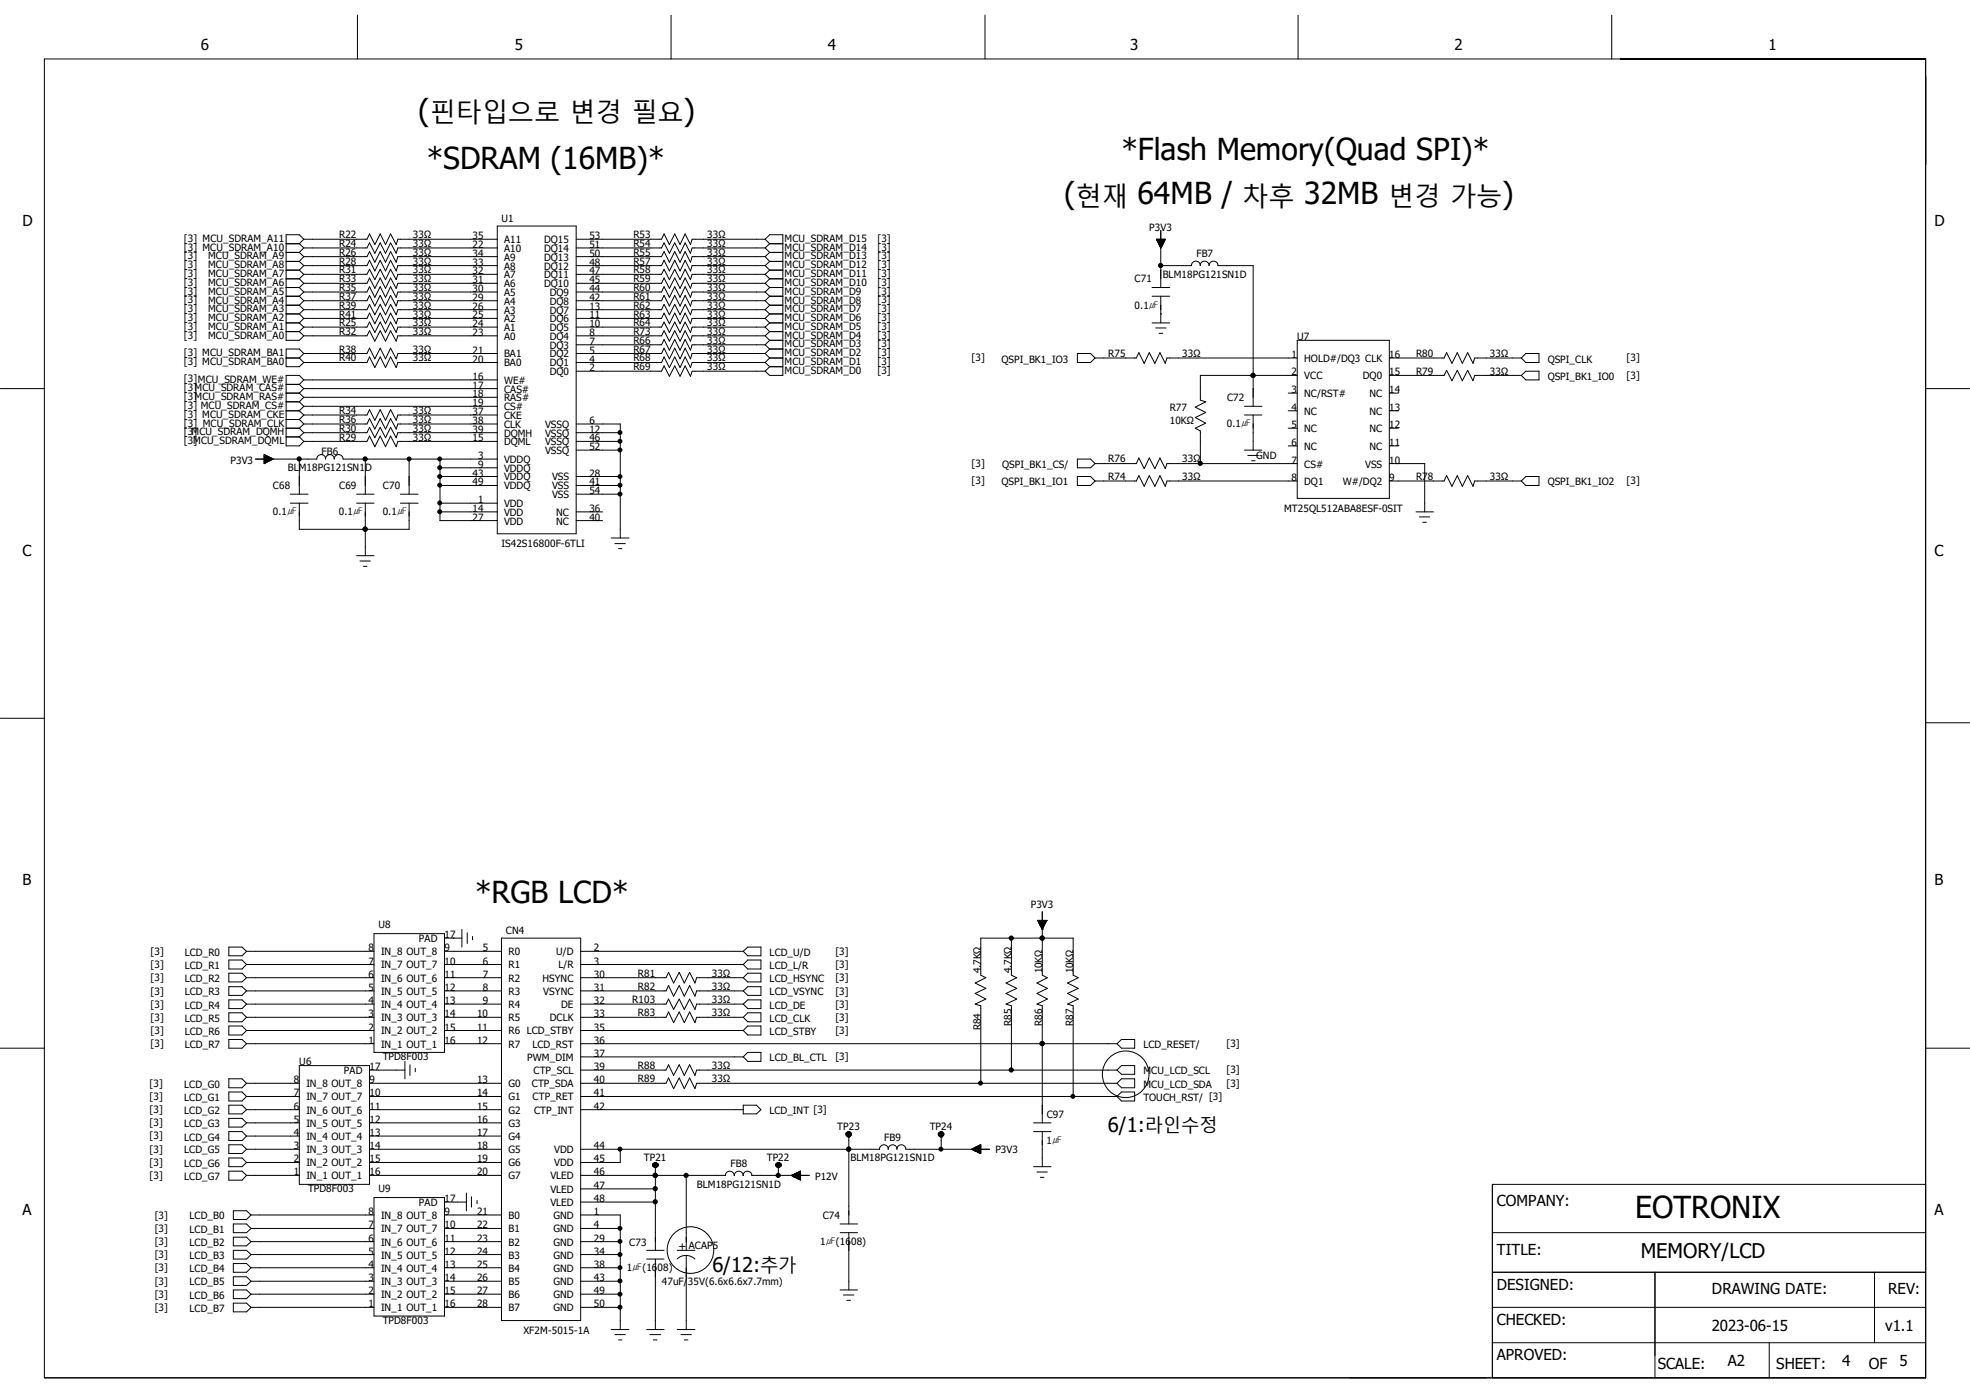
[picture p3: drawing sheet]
<svg xmlns="http://www.w3.org/2000/svg" width="297mm" height="210mm" viewBox="0 0 297 210" stroke-linecap="round" stroke-linejoin="round" font-family="sans-serif">
<g fill="none" stroke="#000" stroke-width=".15">
<path d="M6.7 8.9h283.6v198.8h-283.6zM53.9 2.3v6.6M101.2 2.3v6.6M148.5 2.3v6.6M195.7 2.3v6.6M243 2.3v6.6M43.1 36.7h2M43.1 39.4h2M43.1 38.1h2M45.1 39.4l.7 .6M45.1 38.1l.7 .6M45.1 36.7l.7 .7"/>
<path d="M45.8 36.1l-.7-.7h-2v15.9h2l.7-.7M45.8 36.1h9.5l.4-.8 .8 1.6 .8-1.6 .8 1.6 .8-1.6 .8 1.6 .3-.8h15M45.8 37.4h9.5l.4-.8 .8 1.6 .8-1.6 .8 1.6 .8-1.6 .8 1.6 .3-.8h15M45.8 38.7h9.5l.4-.8 .8 1.6 .8-1.6 .8 1.6 .8-1.6 .8 1.6 .3-.8h15M45.8 38.7l-.7 .7M45.8 37.4l-.7 .7M45.8 36.1l-.7 .6M75 34.1h11.9v46.4h-11.9zM86.9 36.1h12.8l.4-.8 .8 1.6 .8-1.6 .8 1.6 .8-1.6 .8 1.6 .3-.8h11M86.9 37.4h12.8l.4-.8 .8 1.6 .8-1.6 .8 1.6 .8-1.6 .8 1.6 .3-.8h11M86.9 38.7h12.8l.4-.8 .8 1.6 .8-1.6 .8 1.6 .8-1.6 .8 1.6 .3-.8h11M115.4 36.1l.6-.7h2v21.2h-2l-.6-.6"/>
<path d="M115.4 38.7l.6 .7M115.4 37.4l.6 .7M115.4 36.1l.6 .6M116 36.7h2M116 39.4h2M116 38.1h2M116 39.4l-.6 .6M116 38.1l-.6 .6M116 36.7l-.6 .7M174.4 36.1h1.3l-.7 1.3M174.4 36.1l.6 1.3M174.4 36.2h1.2"/>
<path d="M174.4 36.1h1.3M174.4 36.1v.1h1.2v-.1M174.5 36.3h1.1M174.5 36.4h1M174.5 36.1v.3h1.1v-.3M174.5 36.5h1M174.5 36.1v.3M174.6 36.5h.9M174.6 36.6h.8M174.6 36.1v.4M174.7 36.7h.7M174.7 36.1v.6h.7v-.6"/>
<path d="M174.7 36.1v.6M174.8 36.1v.8h.5v-.8M174.8 36.8h.5M174.8 36.1v.9h.5v-.9M174.8 37h.5M174.8 37h.4M174.9 37.2h.3M174.9 36.1v1M174.9 37.3h.2M174.9 36.1v1.1M175 36.1v1.2v-1.2M175 37.4h.1"/>
<path d="M175 34.8v8.5M175.1 36.1v1.1h-.2M175.2 36.1v1h-.3M175.3 36.1v.7h-.6M175.4 36.1v.4M175.5 36.1v.3M175.6 36.1h.1M0 58.6h6.7M43.1 54h2M43.1 59.3h2M43.1 44.7h2M43.1 43.3h2"/>
<path d="M43.1 48.7h2M43.1 50h2M43.1 47.3h2M43.1 46h2M43.1 42h2M43.1 40.7h2M43.1 58h2M45.1 50l.7 .6M45.1 48.7l.7 .6M45.1 47.3l.7 .7M45.1 46l.7 .7M45.1 44.7l.7 .6"/>
<path d="M45.1 43.3l.7 .7M45.1 42l.7 .7M45.1 40.7l.7 .7M45.1 54l.7 .7M45.1 58l.7 .6M45.1 59.3l.7 .6M45.8 58.6h29.2M45.8 57.3l-.7-.7h-2v10.6h2l.7-.7M45.8 40h9.5l.4-.8 .8 1.7 .8-1.7 .8 1.7 .8-1.7 .8 1.7 .3-.9h15M45.8 41.4h9.5l.4-.8 .8 1.6 .8-1.6 .8 1.6 .8-1.6 .8 1.6 .3-.8h15M45.8 42.7h9.5l.4-.8 .8 1.6 .8-1.6 .8 1.6 .8-1.6 .8 1.6 .3-.8h15M45.8 44h9.5l.4-.8 .8 1.6 .8-1.6 .8 1.6 .8-1.6 .8 1.6 .3-.8h15"/>
<path d="M45.8 45.3h9.5l.4-.8 .8 1.6 .8-1.6 .8 1.6 .8-1.6 .8 1.6 .3-.8h15M45.8 46.7h9.5l.4-.8 .8 1.6 .8-1.6 .8 1.6 .8-1.6 .8 1.6 .3-.8h15M45.8 48h9.5l.4-.8 .8 1.6 .8-1.6 .8 1.6 .8-1.6 .8 1.6 .3-.8h15M45.8 49.3h9.5l.4-.7 .8 1.5 .8-1.5 .8 1.5 .8-1.5 .8 1.5 .3-.8h15M45.8 50.6h9.5l.4-.7 .8 1.5 .8-1.5 .8 1.5 .8-1.5 .8 1.5 .3-.8h15M45.8 53.3h9.5l.4-.8 .8 1.6 .8-1.6 .8 1.6 .8-1.6 .8 1.6 .3-.8h15M45.8 54.7h9.5l.4-.9 .8 1.6 .8-1.6 .8 1.6 .8-1.6 .8 1.6 .3-.7h15M45.8 59.9h29.2M45.8 57.3h29.2M45.8 53.3l-.7-.7h-2v2.7h2l.7-.6M45.8 49.3l-.7 .7M45.8 48l-.7 .7"/>
<path d="M45.8 46.7l-.7 .6M45.8 45.3l-.7 .7M45.8 44l-.7 .7M45.8 42.7l-.7 .6M45.8 41.4l-.7 .6M45.8 40l-.7 .7M45.8 53.3l-.7 .7M45.8 57.3l-.7 .7M45.8 58.6l-.7 .7M45.8 59.9l-.7 .7M86.9 40h12.8l.4-.8 .8 1.7 .8-1.7 .8 1.7 .8-1.7 .8 1.7 .3-.9h11M86.9 41.4h12.8l.4-.8 .8 1.6 .8-1.6 .8 1.6 .8-1.6 .8 1.6 .3-.8h11"/>
<path d="M86.9 42.7h12.8l.4-.8 .8 1.6 .8-1.6 .8 1.6 .8-1.6 .8 1.6 .3-.8h11M86.9 44h12.8l.4-.8 .8 1.6 .8-1.6 .8 1.6 .8-1.6 .8 1.6 .3-.8h11M86.9 45.3h12.8l.4-.8 .8 1.6 .8-1.6 .8 1.6 .8-1.6 .8 1.6 .3-.8h11M86.9 46.7h12.8l.4-.8 .8 1.6 .8-1.6 .8 1.6 .8-1.6 .8 1.6 .3-.8h11M86.9 48h12.8l.4-.8 .8 1.6 .8-1.6 .8 1.6 .8-1.6 .8 1.6 .3-.8h11M86.9 49.3h12.8l.4-.7 .8 1.5 .8-1.5 .8 1.5 .8-1.5 .8 1.5 .3-.8h11M86.9 50.6h12.8l.4-.7 .8 1.5 .8-1.5 .8 1.5 .8-1.5 .8 1.5 .3-.8h11M86.9 53.3h12.8l.4-.8 .8 1.6 .8-1.6 .8 1.6 .8-1.6 .8 1.6 .3-.8h11M86.9 54.7h12.8l.4-.9 .8 1.6 .8-1.6 .8 1.6 .8-1.6 .8 1.6 .3-.7h11M86.9 52h12.8l.4-.8 .8 1.6 .8-1.6 .8 1.6 .8-1.6 .8 1.6 .3-.8h11M86.9 56h12.8l.4-.8 .8 1.5 .8-1.5 .8 1.5 .8-1.5 .8 1.5 .3-.7h11M115.4 54.7l.6 .6"/>
<path d="M115.4 53.3l.6 .7M115.4 52l.6 .6M115.4 50.6l.6 .7M115.4 49.3l.6 .7M115.4 48l.6 .7M115.4 46.7l.6 .6M115.4 45.3l.6 .7M115.4 44l.6 .7M115.4 42.7l.6 .6M115.4 41.4l.6 .6M115.4 40l.6 .7M116 51.3h2"/>
<path d="M116 54h2M116 44.7h2M116 43.3h2M116 48.7h2M116 50h2M116 47.3h2M116 46h2M116 42h2M116 40.7h2M116 52.6h2M116 55.3h2M116 55.3l-.6 .7"/>
<path d="M116 54l-.6 .7M116 52.6l-.6 .7M116 51.3l-.6 .7M116 50l-.6 .6M116 48.7l-.6 .6M116 47.3l-.6 .7M116 46l-.6 .7M116 44.7l-.6 .6M116 43.3l-.6 .7M116 42l-.6 .7M116 40.7l-.6 .7M162.4 53.3h2l.7 .7-.7 .7h-2z"/>
<path d="M165.1 54h6.2l.4-.8 .8 1.6 .8-1.6 .8 1.6 .8-1.6 .8 1.6 .2-.8h19.7M173.7 44.7h2.7M173.7 43.3h2.7M173.7 48.7h2.7M174.2 49.4h1.6M174.8 50.2h.5M175 47.3h.1M175 40h4.7M175 44.7v4M179.6 40a.68 .68 0 0 1 .7-.6 .68 .68 0 0 1 .7 .6M180.9 40a.68 .68 0 0 1 .7-.6 .68 .68 0 0 1 .7 .6 .66 .66 0 0 1 .7-.6 .66 .66 0 0 1 .6 .6M183.6 40h5.3v21.3"/>
<path d="M188.9 56.6h.1M194.2 59.3h1.4M195.6 51.3h13.9v23.8h-13.9zM195.6 56.6h-14.6v3.7l.8 .3-1.6 .8 1.6 .8-1.6 .7 1.6 .9-1.6 .8 .8 .4v4.9M209.5 54h8.2l.4-.8 .8 1.6 .8-1.6 .8 1.6 .8-1.6 .8 1.6 .2-.8h7.1M209.5 56.6h8.2l.4-.8 .8 1.6 .8-1.6 .8 1.6 .8-1.6 .8 1.6 .2-.8h7.1M209.5 59.3h1.3M229.4 54l.6-.7h2v1.4h-2zM229.4 56.6l.6-.6h2v1.3h-2zM290.3 58.6h6.7M38.5 69.2h9.3M39.8 69.9h.1"/>
<path d="M39.8 68.5h.1M39.8 68.7h.2v1.1h-.2M39.8 68.5l1.3 .7M39.8 68.5v1.4M39.8 68.6h.1v1.2h-.1M39.8 68.7h.3v1h-.3M39.8 68.7h.5v.9h-.5M39.8 68.8h.5v.8h-.5M39.8 68.9h.7v.7h-.7M39.8 69h.9v.4h-.9M39.8 69.2h1.3M39.8 69.1h1.2"/>
<path d="M39.8 69h1.1M39.8 69h1M39.8 68.9h.8v.6M39.9 68.6v1.2M40 68.6v1.2M40.1 68.7v1.1M40.2 68.7v1M40.3 68.8v.8M40.4 68.8v.8M40.5 68.9v.6M40.6 68.9v.6h-.8M40.7 69v.4"/>
<path d="M40.8 69v.4h-1M40.8 69v.4M40.9 69v.3h-1.1M40.9 69.1v.2M41 69.1v.2h-1.2M41.1 69.2v.1M41.1 69.2v.1h-1.3M41.1 69.2h.1M41.1 69.2l-1.3 .7M43.1 64.6h2M43.1 61.9h2M43.1 60.6h2"/>
<path d="M43.1 63.2h2M43.1 65.9h2M43.8 75.9h2.6M43.8 74.5h2.6M45.1 69.2v5.3M45.1 75.9v3.9h16.6v-3.9M45.1 60.6l.7 .7M45.1 61.9l.7 .7M45.1 63.2l.7 .7M45.1 64.6l.7 .6M45.1 65.9l.7 .6M45.8 62.6h9.5l.4-.8 .8 1.6 .8-1.6 .8 1.6 .8-1.6 .8 1.6 .3-.8h15"/>
<path d="M45.8 63.9h9.5l.4-.8 .8 1.6 .8-1.6 .8 1.6 .8-1.6 .8 1.6 .3-.8h15M45.8 65.2h9.5l.4-.8 .8 1.6 .8-1.6 .8 1.6 .8-1.6 .8 1.6 .3-.8h15M45.8 66.5h9.5l.4-.8 .8 1.7 .8-1.7 .8 1.7 .8-1.7 .8 1.7 .3-.9h15M45.8 61.3h29.2M45.8 61.3l-.7 .6M45.8 62.6l-.7 .6M45.8 63.9l-.7 .7M45.8 65.2l-.7 .7M47.8 69.2a.68 .68 0 0 1 .6-.7 .68 .68 0 0 1 .7 .7 .64 .64 0 0 1 .6-.7 .64 .64 0 0 1 .7 .7 .68 .68 0 0 1 .7-.7 .68 .68 0 0 1 .6 .7h23.3M53.8 75.9h2.6M53.8 74.5h2.6M55.1 79.8h.1"/>
<path d="M55.1 69.2v5.3M55.1 75.9v7.9M60.4 75.9h2.6M60.4 74.5h2.6M61.7 69.2v5.3M66.3 75.9h8.7M66.3 71.8h8.7M66.3 70.5h8.7M66.3 73.2h8.7M66.3 77.2h8.7M66.3 69.2v9.3h8.7M86.9 63.9h6.6v17.2"/>
<path d="M86.9 65.2h6.6M86.9 66.5h6.6M86.9 74.5h6.6M86.9 71.8h6.6M86.9 67.9h6.6M86.9 73.2h6.6M86.9 77.2h3.9M86.9 78.5h3.9M162.4 69.2h2l.7 .7-.7 .6h-2zM162.4 71.8h2l.7 .7-.7 .7h-2zM165.1 69.9h6.2l.4-.9 .8 1.7 .8-1.7 .8 1.7 .8-1.7 .8 1.7 .2-.8h19.7M165.1 72.5h6.2l.4-.8 .8 1.6 .8-1.6 .8 1.6 .8-1.6 .8 1.6 .2-.8h19.7"/>
<path d="M187.6 62.6h2.6M187.6 61.3h2.6M187.6 67.9h2.6M188.1 68.7h1.6M188.7 69.5h.5M188.9 62.6v5.3M194.2 67.2h1.4M194.2 64.6h1.4M194.2 61.9h1.4M209.5 69.9h5.3v7.3M209.5 72.5h8.2l.4-.8 .8 1.6 .8-1.6 .8 1.6 .8-1.6 .8 1.6 .2-.8h7.1M209.5 67.2h1.3"/>
<path d="M209.5 64.6h1.3M209.5 61.9h1.3M213.5 77.2h2.6M214 77.9h1.6M214.5 78.7h.6M229.4 72.5l.6-.7h2v1.4h-2zM53.8 83.8h2.6M54.3 84.6h1.5M54.8 85.4h.5M92.2 81.1h2.6M92.7 82h1.6M93.3 82.7h.5"/>
<path d="M0 108.3h6.7M290.3 109h6.7M156.5 138.8h.1M156.5 138.8l.6 1.3M156.5 138.8h1.3M156.5 138.8v.1h1.2v-.1M156.5 138.9h1.3M156.5 138.9h1.2M156.6 139.1h1M156.6 138.8v.2h1.1v-.2M156.6 138.8v.3h1M156.7 138.8v.4h.9v-.4"/>
<path d="M156.7 139.3h.9M156.7 138.8v.6M156.8 139.4h.7M156.8 138.8v.6M156.8 139.5h.6M156.8 138.8v.8h.6M156.9 138.8v.9M156.9 139.7h.5M157 138.8v1h.3M157 138.8v1.1h.2M157.1 138.8v1.2M157.1 140h.1"/>
<path d="M157.1 138.8v1.3M157.1 137.5v9.5l.8 .4-1.6 .8 1.6 .8-1.6 .8 1.6 .8-1.6 .8 .8 .2v17.7M157.2 138.8v1.2h-.1M157.3 138.8v1.1h-.3M157.3 138.8v.9h-.3M157.4 138.8v.9h-.5M157.4 138.8v.7h-.6M157.5 138.8v.6h-.7M157.5 138.8v.5h-.8M157.6 138.8v.3h-1M157.8 138.8h.1M157.8 138.8l-.7 1.3"/>
<path d="M0 158h6.7M34.5 156.7h2l.7 .7-.7 .6h-2zM34.5 142.8h2l.7 .6-.7 .7h-2zM34.5 144.7h2l.7 .7-.7 .7h-2zM34.5 146.7h2l.7 .7-.7 .6h-2zM34.5 148.8h2l.7 .6-.7 .7h-2zM34.5 150.7h2l.7 .7-.7 .7h-2zM34.5 152.7h2l.7 .7-.7 .7h-2zM34.5 154.7h2l.7 .7-.7 .6h-2zM37.2 143.4h19.2M37.2 145.4h19.2M37.2 147.4h19.2"/>
<path d="M37.2 149.4h19.2M37.2 151.4h19.2M37.2 153.4h19.2M37.2 155.4h19.2M37.2 157.4h19.2M56.4 140.8h10.6v17.9h-10.6zM67 141.4h2.6M67 143.4h8.6M67 145.4h8.6M67 147.4h8.6M67 149.4h8.6M67 151.4h8.6"/>
<path d="M67 153.4h8.6M67 155.4h8.6M67 157.4h8.6M68.3 141.4h.1M69.6 140.1v2.7M70.4 140.6v1.6M71.2 141.2v.5M75.6 141.4h11.9v57.7h-11.9zM87.5 143.4h24.6M87.5 145.4h24.6M87.5 147.4h12.9l.4-.8 .8 1.6 .8-1.6 .8 1.6 .8-1.6 .8 1.6 .2-.8h7.1M87.5 149.4h12.9l.4-.8 .8 1.6 .8-1.6 .8 1.6 .8-1.6 .8 1.6 .2-.8h7.1"/>
<path d="M87.5 151.4h12.9l.4-.8 .8 1.6 .8-1.6 .8 1.6 .8-1.6 .8 1.6 .2-.8h7.1M87.5 153.4h12.9l.4-.8 .8 1.6 .8-1.6 .8 1.6 .8-1.6 .8 1.6 .2-.8h7.1M87.5 155.4h24.6M87.5 157.4h80.9M87.5 159.3h24.6M112.1 159.3l.6-.6h2v1.3h-2zM112.1 143.4l.6-.6h2v1.3h-2zM112.1 149.4l.6-.6h2v1.3h-2zM112.1 151.4l.6-.7h2v1.4h-2zM112.7 144.7h2v1.4h-2l-.6-.7zM112.7 146.7h2v1.3h-2l-.6-.6zM112.7 152.7h2v1.4h-2l-.6-.7z"/>
<path d="M112.7 154.7h2v1.3h-2l-.6-.6zM152.5 141.4v5.6l.8 .4-1.6 .8 1.6 .8-1.6 .8 1.6 .8-1.6 .8 .8 .2v9.7M157.1 140.1h.1M157.1 141.4h.1M157.1 157.4h.1M168.4 157.4l.7-.7h2v1.3h-2zM290.3 158h6.7M34.5 170.6h2l.7 .7-.7 .7h-2zM34.5 174.6h2l.7 .7-.7 .6h-2zM34.5 162.6h2l.7 .7-.7 .7h-2zM34.5 164.6h2l.7 .7-.7 .7h-2zM34.5 166.6h2l.7 .7-.7 .6h-2z"/>
<path d="M34.5 168.6h2l.7 .7-.7 .6h-2zM34.5 172.6h2l.7 .7-.7 .6h-2zM34.5 176.6h2l.7 .6-.7 .7h-2zM37.2 163.3h7.9M37.2 165.3h7.9M37.2 167.3h7.9M37.2 169.3h7.9M37.2 171.3h7.9M37.2 173.3h7.9M37.2 175.3h7.9M37.2 177.2h7.9M45.1 160.7h10.6v17.9h-10.6z"/>
<path d="M55.7 163.3h19.9M55.7 165.3h19.9M55.7 161.3h5.3M55.7 167.3h19.9M55.7 169.3h19.9M55.7 171.3h19.9M55.7 173.3h19.9M55.7 175.3h19.9M55.7 177.2h19.9M61 160v2.6M61.8 160.5v1.6M62.6 161.1v.5"/>
<path d="M70.3 179.9v2.6M87.5 163.3h12.9l.4-.8 .8 1.6 .8-1.6 .8 1.6 .8-1.6 .8 1.6 .2-.8h63.4M87.5 165.3h80.9M87.5 161.3h12.9l.4-.8 .8 1.6 .8-1.6 .8 1.6 .8-1.6 .8 1.6 .2-.8h63.4M87.5 167.3h24.6M87.5 173.3h45.1M87.5 177.2h21.9M87.5 179.2h11.3M93.5 173.3v2h-6M98.4 175.8h.8M98.4 175.6h.8M98.4 175.5h.8"/>
<path d="M98.4 175.8l.3 .2M98.4 175.5v.3M98.5 175.9h.6M98.7 175.3h.2M98.7 176h.2M98.7 175.3l-.3 .2M98.7 175.3v.7M98.8 177.2h.1M98.8 175.3v13.2M98.9 175.3l.3 .2M98.9 175.3v.7M99.1 175.9v-.5h-.6v.5"/>
<path d="M99.2 175.5v.3M99.2 175.8l-.3 .2M103.5 177.2v11.3M110.7 177.2a.68 .68 0 0 0-.7-.6 .68 .68 0 0 0-.7 .6M112.1 177.2a.68 .68 0 0 0-.7-.6 .68 .68 0 0 0-.7 .6M112.1 166.6h1.9l.7 .7-.7 .6h-1.9zM117 175.8l.2 .2M117 175.5v.3M117 175.8h.8M117 175.6h.8M117 175.5h.8M117.1 175.9h.5v-.5h-.5v.5"/>
<path d="M117.2 175.3h.3M117.2 176h.3M117.2 175.3l-.2 .2M117.2 175.3v.7M117.3 175.3v1.9M117.5 175.3l.3 .2M117.5 175.3v.7M117.8 175.5v.3M117.8 175.8l-.3 .2M119.3 177.2h.1M119.4 177.3h1.3M119.4 177.2h.1"/>
<path d="M119.5 177.2v.1h1.2M119.6 177.4h1.1M119.6 177.1v.3M119.7 177.5h1M119.7 177v.4M119.8 177.5h.9M119.8 177v.5M119.9 177v.5h.8M120.1 176.9v.7h.6M120.1 176.8v.8M120.2 176.8v.9M120.3 177.7h.4"/>
<path d="M120.4 177.8h.3M120.4 176.7v1M120.5 176.7v1.1h.2M120.6 176.6v1.2M120.7 176.6h-.1v1.2h.1M120.7 176.6v1.3l-1.4-.7M120.7 176.6l-1.4 .6M120.7 176.8h-.5v.9h.5M120.7 177.2h-1.2v.1M120.7 177.1h-1.2v.2M120.7 177.1h-1v.3M120.7 177h-.9v.5"/>
<path d="M120.7 177h-.8v.5M120.7 176.9h-.7v.6M120.7 176.9h-.6v.7M120.7 176.8h-.4v.9M120.7 176.7h-.3v1.1M120.7 176.7h-.2v1.1M122 177.2h-8.6a.68 .68 0 0 0-.7-.6 .68 .68 0 0 0-.7 .6M127.6 171.1h.8M127.6 171h.8M127.6 170.9h.8M127.6 171.1l.2 .3M127.6 170.9v.2"/>
<path d="M127.7 171.3h.5v-.6h-.5v.6M127.8 170.6h.3M127.8 171.4h.3M127.8 170.6l-.2 .3M127.8 170.6v.8M128 173.3h.1M128 170.6v13.9M128.1 170.6l.3 .3M128.1 170.6v.8M128.4 170.9v.2M128.4 171.1l-.3 .3M132.6 173.2a.66 .66 0 0 1 .7-.6 .66 .66 0 0 1 .6 .7"/>
<path d="M133.9 173.2a.66 .66 0 0 1 .7-.6 .66 .66 0 0 1 .6 .7M135.2 173.2a.68 .68 0 0 1 .7-.6 .68 .68 0 0 1 .7 .7h12.6M141.5 171.1l.3 .3M141.5 170.9v.2M141.5 171.1h.8M141.5 171h.8M141.5 170.9h.8M141.6 171.3h.6v-.6h-.6v.6M141.8 170.6h.2M141.8 171.4h.2M141.8 170.6l-.3 .3M141.8 170.6v.8"/>
<path d="M141.9 170.6v2.7M142 170.6l.3 .3M142 170.6v.8M142.3 170.9v.2M142.3 171.1l-.3 .3M146.5 173.3l1.4-.7v1.3M146.5 173.3l1.4 .6M146.5 173.2v.1M146.6 173.2v.1h1.3M146.6 173.2h1.3M146.6 173.2v.2M146.7 173.4h1.2"/>
<path d="M146.8 173.1v.3h1.1M146.8 173.1v.3M146.9 173.1v.4h1M146.9 173.1h1M147 173.5h.9M147 173v.5M147.1 173v.5M147.1 172.9v.7h.8M147.2 172.9h.7M147.2 172.9v.7M147.2 172.9v.7h.7M147.3 172.9h.6"/>
<path d="M147.3 172.8v.9M147.4 172.8v.9M147.4 172.8v.9h.5M147.5 172.7v1.1h.4M147.6 172.7h.3M147.6 172.7v1.1M147.7 172.6v1.3M147.7 172.6v1.3h.2M147.8 172.6h.1M147.8 172.6v1.3M147.9 163.3v-11.7l-.9-.2 1.6-.8-1.6-.8 1.6-.8-1.6-.8 1.6-.8-.7-.4v-5.6h13.9v5.6l.8 .4-1.6 .8 1.6 .8-1.6 .8 1.6 .8-1.6 .8 .8 .2v13.7M147.9 172.7h-.2v1.2h.2"/>
<path d="M147.9 172.8h-.5v.9h.5M147.9 173.1h-1.2v.3M147.9 173.1h-1v.3M147.9 173h-.9v.5M147.9 172.8h-.4v1M155.8 169.3h2.7M155.8 170.6h2.7M155.8 175.9h2.7M156.3 176.7h1.6M156.8 177.5h.6M157.1 170.6v5.3M168.4 161.3l.7-.6h2v1.3h-2z"/>
<path d="M169.1 162.6h2v1.4h-2l-.7-.7zM169.1 164.6h2v1.4h-2l-.7-.7zM290.3 178.6h-65.3v29.1M35.2 190.5h2l.6 .6-.6 .7h-2zM35.2 184.5h2l.6 .7-.6 .6h-2zM35.2 188.5h2l.6 .6-.6 .7h-2zM35.2 182.5h2l.6 .7-.6 .7h-2zM35.2 186.5h2l.6 .7-.6 .6h-2zM35.2 192.5h2l.6 .7-.6 .6h-2zM35.2 194.5h2l.6 .6-.6 .7h-2zM35.2 196.5h2l.6 .6-.6 .7h-2zM37.8 197.1h18.6"/>
<path d="M37.8 183.2h18.6M37.8 193.2h18.6M37.8 195.1h18.6M37.8 185.2h18.6M37.8 187.2h18.6M37.8 189.1h18.6M37.8 191.1h18.6M56.4 180.6h10.6v17.8h-10.6zM67 197.1h8.6M67 183.2h8.6M67 193.2h8.6M67 195.1h8.6"/>
<path d="M67 185.2h8.6M67 187.2h8.6M67 189.1h8.6M67 191.1h8.6M67 181.2h3.3M71.1 180.4v1.6M71.9 181v.5M87.5 197.1h6M87.5 183.2h6v17.2M87.5 193.2h6M87.5 195.1h6M87.5 185.2h6"/>
<path d="M87.5 187.2h6M87.5 189.1h6M87.5 191.1h6M87.5 181.2h11.3M97.5 188.5h2.6M97.5 189.8h2.6M98.8 189.8v10.6M102.1 189.8a1.94 1.94 0 0 1 2.7 0M102.1 188.5h2.7M103.5 189.3v11.1M126.7 185.8h2.6M126.7 184.5h2.6"/>
<path d="M126.7 194.5h2.6M127.2 195.2h1.5M127.7 196h.5M128 185.8v8.7M225 197.1h65.3M225 191.8h65.3M225 185.8h65.3M249.5 191.8v15.9M282.6 191.8v10.6M92.2 200.4h2.6M92.7 201.2h1.6M93.3 202h.5"/>
<path d="M97.5 200.4h2.6M98 201.2h1.6M98.5 202h.6M102.1 200.4h2.7M102.7 201.2h1.5M103.2 202h.5M225 202.4h65.3M266.7 202.4v5.3"/>
<circle cx="169.7" cy="162" r="3.5"/>
<circle cx="104.1" cy="188.5" r="3.5"/>
</g>
<g fill="#000" stroke="#000" stroke-width=".15">
<circle cx="175" cy="40" r=".32"/>
<circle cx="188.9" cy="56.6" r=".32"/>
<circle cx="45.1" cy="69.2" r=".32"/>
<circle cx="55.1" cy="69.2" r=".32"/>
<circle cx="55.1" cy="79.8" r=".32"/>
<circle cx="61.7" cy="69.2" r=".3"/>
<circle cx="66.3" cy="73.2" r=".3"/>
<circle cx="66.3" cy="77.2" r=".3"/>
<circle cx="66.3" cy="69.2" r=".3"/>
<circle cx="66.3" cy="70.5" r=".3"/>
<circle cx="66.3" cy="71.8" r=".3"/>
<circle cx="66.3" cy="75.8" r=".3"/>
<circle cx="93.5" cy="67.8" r=".3"/>
<circle cx="93.5" cy="73.2" r=".3"/>
<circle cx="93.5" cy="71.8" r=".3"/>
<circle cx="93.5" cy="65.2" r=".3"/>
<circle cx="93.5" cy="66.5" r=".3"/>
<circle cx="93.5" cy="74.5" r=".3"/>
<circle cx="181" cy="69.9" r=".32"/>
<circle cx="152.5" cy="141.4" r=".32"/>
<circle cx="157.1" cy="157.3" r=".32"/>
<circle cx="157.1" cy="141.4" r=".32"/>
<circle cx="93.5" cy="173.2" r=".3"/>
<circle cx="98.8" cy="177.2" r=".32"/>
<circle cx="98.8" cy="179.2" r=".32"/>
<circle cx="103.4" cy="177.2" r=".32"/>
<circle cx="117.3" cy="177.2" r=".32"/>
<circle cx="128" cy="173.2" r=".32"/>
<circle cx="141.9" cy="173.2" r=".3"/>
<circle cx="147.8" cy="163.3" r=".3"/>
<circle cx="152.5" cy="161.3" r=".32"/>
<circle cx="161.8" cy="165.3" r=".3"/>
<circle cx="93.5" cy="189.1" r=".3"/>
<circle cx="93.5" cy="185.2" r=".3"/>
<circle cx="93.5" cy="193.1" r=".3"/>
<circle cx="93.5" cy="187.2" r=".3"/>
<circle cx="93.5" cy="191.1" r=".3"/>
<circle cx="93.5" cy="195.1" r=".3"/>
<circle cx="93.5" cy="197.1" r=".3"/>
<circle cx="98.8" cy="181.2" r=".32"/>
</g>
<g font-size="4.6">
<text x="63" y="18.2">(</text>
<text x="103.1" y="18.2">)</text>
<text x="64.3" y="25.5">*SDRAM (16MB)*</text>
<text x="169.1" y="24.2">*Flash Memory(Quad SPI)*</text>
<text x="160.4" y="30.8">(</text>
<text x="171.5" y="30.8">64MB /</text>
<text x="196.6" y="30.8">32MB</text>
<text x="226.5" y="30.8">)</text>
<text x="71.6" y="136.1">*RGB LCD*</text>
<text x="246.5" y="183.6">EOTRONIX</text>
</g>
<g font-size="3.9">
<text x="64.8" y="18.5">핀타입으로 변경 필요</text>
<text x="162.2" y="31">현재</text>
<text x="187.3" y="31">차후</text>
<text x="209.3" y="31">변경 가능</text>
</g>
<g font-size="3.1">
<text x="167" y="170.6">6/1:라인수정</text>
<text x="107.4" y="191.8">6/12:추가</text>
<text x="247.4" y="189.7">MEMORY/LCD</text>
</g>
<g font-size="2.3">
<text x="30.3" y="7.6">6</text>
<text x="77.6" y="7.6">5</text>
<text x="124.8" y="7.6">4</text>
<text x="170.4" y="7.6">3</text>
<text x="219.3" y="7.6">2</text>
<text x="266.6" y="7.6">1</text>
<text x="3.4" y="34.1">D</text>
<text x="291.6" y="34.1">D</text>
<text x="3.4" y="83.8">C</text>
<text x="291.6" y="83.8">C</text>
<text x="3.4" y="133.5">B</text>
<text x="291.6" y="133.5">B</text>
<text x="3.4" y="183.2">A</text>
<text x="225.7" y="181.9">COMPANY:</text>
<text x="291.6" y="183.2">A</text>
<text x="225.7" y="189.1">TITLE:</text>
<text x="225.7" y="194.5">DESIGNED:</text>
<text x="258.1" y="195.1">DRAWING DATE:</text>
<text x="284.6" y="195.1">REV:</text>
<text x="225.7" y="199.8">CHECKED:</text>
<text x="258.1" y="200.6">2023-06-15</text>
<text x="284.2" y="200.6">v1.1</text>
<text x="225.7" y="205.1">APROVED:</text>
<text x="249.9" y="206.4">SCALE:</text>
<text x="260.5" y="205.9">A2</text>
<text x="267.8" y="206.4">SHEET:</text>
<text x="277.7" y="205.9">4</text>
<text x="281.8" y="206.4">OF</text>
<text x="286.4" y="205.9">5</text>
</g>
<text font-size="1.6" x="102.3" y="188.4">+ ACAP5</text>
<g font-size="1.5">
<text x="51.1" y="35.9">R22</text>
<text x="62.2" y="35.9">33Ω</text>
<text x="75.6" y="33.4">U1</text>
<text x="95.5" y="35.9">R53</text>
<text x="106.6" y="35.9">33Ω</text>
<text x="173.3" y="34.8">P3V3</text>
<text x="27.7" y="41.8">[3]</text>
<text x="27.7" y="40.4">[3]</text>
<text x="27.7" y="39.1">[3]</text>
<text x="27.7" y="37.8">[3] MCU_SDRAM_A10</text>
<text x="27.7" y="36.4">[3] MCU_SDRAM_A11</text>
<text x="31.4" y="41.8">MCU_SDRAM_A7</text>
<text x="31.4" y="40.4">MCU_SDRAM_A8</text>
<text x="31.4" y="39.1">MCU_SDRAM_A9</text>
<text x="51.1" y="37.3">R24</text>
<text x="51.1" y="38.6">R26</text>
<text x="51.1" y="39.9">R28</text>
<text x="51.1" y="41.2">R31</text>
<text x="62.2" y="37.3">33Ω</text>
<text x="62.2" y="38.6">33Ω</text>
<text x="62.2" y="39.9">33Ω</text>
<text x="62.2" y="41.2">33Ω</text>
<text x="71.2" y="36.1">35</text>
<text x="71.2" y="37.4">22</text>
<text x="71.2" y="38.7">34</text>
<text x="71.2" y="40">33</text>
<text x="71.2" y="41.4">32</text>
<text x="76" y="36.7">A11</text>
<text x="76" y="38">A10</text>
<text x="76" y="39.3">A9</text>
<text x="76" y="40.6">A8</text>
<text x="76" y="42">A7</text>
<text x="82" y="42">DQ11</text>
<text x="82" y="40.6">DQ12</text>
<text x="82" y="39.3">DQ13</text>
<text x="82" y="38">DQ14</text>
<text x="82" y="36.7">DQ15</text>
<text x="88.9" y="41.4">47</text>
<text x="88.9" y="40">48</text>
<text x="88.9" y="38.7">50</text>
<text x="88.9" y="37.4">51</text>
<text x="88.9" y="36.1">53</text>
<text x="95.5" y="37.3">R54</text>
<text x="95.5" y="38.6">R55</text>
<text x="95.5" y="39.9">R57</text>
<text x="95.5" y="41.2">R58</text>
<text x="106.6" y="37.3">33Ω</text>
<text x="106.6" y="38.6">33Ω</text>
<text x="106.6" y="39.9">33Ω</text>
<text x="106.6" y="41.2">33Ω</text>
<text x="118.3" y="41.8">MCU_SDRAM_D11</text>
<text x="118.3" y="40.4">MCU_SDRAM_D12</text>
<text x="118.3" y="39.1">MCU_SDRAM_D13</text>
<text x="118.3" y="37.8">MCU_SDRAM_D14</text>
<text x="118.3" y="36.5">MCU_SDRAM_D15</text>
<text x="132.3" y="41.8">[3]</text>
<text x="132.3" y="40.4">[3]</text>
<text x="132.3" y="39.1">[3]</text>
<text x="132.3" y="37.8">[3]</text>
<text x="132.3" y="36.4">[3]</text>
<text x="175.3" y="41.9">BLM18PG121SN1D</text>
<text x="180.4" y="38.7">FB7</text>
<text x="27.7" y="47.1">[3]</text>
<text x="27.7" y="45.7">[3]</text>
<text x="27.7" y="44.4">[3]</text>
<text x="27.7" y="43.1">[3]</text>
<text x="31.4" y="47.1">MCU_SDRAM_A3</text>
<text x="31.4" y="44.4">MCU_SDRAM_A5</text>
<text x="31.4" y="43.1">MCU_SDRAM_A6</text>
<text x="31.4" y="45.8">MCU_SDRAM_A4</text>
<text x="51.1" y="42.5">R33</text>
<text x="51.1" y="43.9">R35</text>
<text x="51.1" y="45.2">R37</text>
<text x="51.1" y="46.5">R39</text>
<text x="51.1" y="47.9">R41</text>
<text x="62.2" y="42.5">33Ω</text>
<text x="62.2" y="43.9">33Ω</text>
<text x="62.2" y="45.2">33Ω</text>
<text x="62.2" y="46.5">33Ω</text>
<text x="62.2" y="47.9">33Ω</text>
<text x="71.2" y="42.7">31</text>
<text x="71.2" y="44">30</text>
<text x="71.2" y="45.3">29</text>
<text x="71.2" y="46.7">26</text>
<text x="76" y="43.3">A6</text>
<text x="76" y="44.6">A5</text>
<text x="76" y="45.9">A4</text>
<text x="76" y="47.3">A3</text>
<text x="82" y="43.3">DQ10</text>
<text x="82.9" y="45.9">DQ8</text>
<text x="82.9" y="44.6">DQ9</text>
<text x="82.9" y="47.3">DQ7</text>
<text x="88.9" y="45.3">42</text>
<text x="88.9" y="44">44</text>
<text x="88.9" y="42.7">45</text>
<text x="88.9" y="46.7">13</text>
<text x="95.5" y="42.5">R59</text>
<text x="95.5" y="43.9">R60</text>
<text x="95.5" y="45.2">R61</text>
<text x="95.5" y="46.5">R62</text>
<text x="95.5" y="47.9">R63</text>
<text x="106.6" y="42.5">33Ω</text>
<text x="106.6" y="43.9">33Ω</text>
<text x="106.6" y="45.2">33Ω</text>
<text x="106.6" y="46.5">33Ω</text>
<text x="106.6" y="47.9">33Ω</text>
<text x="118.3" y="47.1">MCU_SDRAM_D7</text>
<text x="118.3" y="45.8">MCU_SDRAM_D8</text>
<text x="118.3" y="44.4">MCU_SDRAM_D9</text>
<text x="118.3" y="43.1">MCU_SDRAM_D10</text>
<text x="132.3" y="47.1">[3]</text>
<text x="132.3" y="45.7">[3]</text>
<text x="132.3" y="44.4">[3]</text>
<text x="132.3" y="43.1">[3]</text>
<text x="171.1" y="42.5">C71</text>
<text x="171.1" y="46.5">0.1㎌</text>
<text x="27.7" y="51.1">[3]</text>
<text x="27.7" y="49.7">[3]</text>
<text x="27.7" y="48.4">[3]</text>
<text x="27.7" y="53.7">[3] MCU_SDRAM_BA1</text>
<text x="31.4" y="51.1">MCU_SDRAM_A0</text>
<text x="31.4" y="49.7">MCU_SDRAM_A1</text>
<text x="31.4" y="48.4">MCU_SDRAM_A2</text>
<text x="51.1" y="49.2">R25</text>
<text x="51.1" y="50.5">R32</text>
<text x="51.1" y="53.2">R38</text>
<text x="62.2" y="49.2">33Ω</text>
<text x="62.2" y="50.5">33Ω</text>
<text x="62.2" y="53.2">33Ω</text>
<text x="71.2" y="48">25</text>
<text x="71.2" y="49.3">24</text>
<text x="71.2" y="50.6">23</text>
<text x="71.2" y="53.3">21</text>
<text x="76" y="48.6">A2</text>
<text x="76" y="49.9">A1</text>
<text x="76" y="51.2">A0</text>
<text x="76" y="53.9">BA1</text>
<text x="82.9" y="53.9">DQ2</text>
<text x="82.9" y="52.6">DQ3</text>
<text x="82.9" y="51.2">DQ4</text>
<text x="82.9" y="49.9">DQ5</text>
<text x="82.9" y="48.6">DQ6</text>
<text x="88.9" y="53.3">5</text>
<text x="88.9" y="52">7</text>
<text x="88.9" y="50.6">8</text>
<text x="88.9" y="49.3">10</text>
<text x="88.9" y="48">11</text>
<text x="95.5" y="49.2">R64</text>
<text x="95.5" y="50.5">R73</text>
<text x="95.5" y="51.8">R66</text>
<text x="95.5" y="53.2">R67</text>
<text x="106.6" y="49.2">33Ω</text>
<text x="106.6" y="50.5">33Ω</text>
<text x="106.6" y="51.8">33Ω</text>
<text x="106.6" y="53.2">33Ω</text>
<text x="118.3" y="53.7">MCU_SDRAM_D2</text>
<text x="118.3" y="52.4">MCU_SDRAM_D3</text>
<text x="118.3" y="51.1">MCU_SDRAM_D4</text>
<text x="118.3" y="49.7">MCU_SDRAM_D5</text>
<text x="118.3" y="48.4">MCU_SDRAM_D6</text>
<text x="132.3" y="53.7">[3]</text>
<text x="132.3" y="52.4">[3]</text>
<text x="132.3" y="51.1">[3]</text>
<text x="132.3" y="49.7">[3]</text>
<text x="132.3" y="48.4">[3]</text>
<text x="167.1" y="53.8">R75</text>
<text x="178.2" y="53.8">33Ω</text>
<text x="194.7" y="54">1</text>
<text x="195.6" y="51.3">U7</text>
<text x="209.5" y="54">16</text>
<text x="213.5" y="53.8">R80</text>
<text x="224.6" y="53.8">33Ω</text>
<text x="27.7" y="55">[3] MCU_SDRAM_BA0</text>
<text x="27.7" y="57.7">[3]MCU_SDRAM_WE#</text>
<text x="27.7" y="59">[3]MCU_SDRAM_CAS#</text>
<text x="51.1" y="54.5">R40</text>
<text x="62.2" y="54.5">33Ω</text>
<text x="71.2" y="54.7">20</text>
<text x="71.2" y="59.9">18</text>
<text x="71.2" y="58.6">17</text>
<text x="71.2" y="57.3">16</text>
<text x="76" y="55.2">BA0</text>
<text x="76" y="59.2">CAS#</text>
<text x="76" y="57.9">WE#</text>
<text x="82.9" y="56.6">DQ0</text>
<text x="82.9" y="55.2">DQ1</text>
<text x="88.9" y="56">2</text>
<text x="88.9" y="54.7">4</text>
<text x="95.5" y="54.5">R68</text>
<text x="95.5" y="55.8">R69</text>
<text x="106.6" y="54.5">33Ω</text>
<text x="106.6" y="55.8">33Ω</text>
<text x="118.3" y="56.3">MCU_SDRAM_D0</text>
<text x="118.3" y="55">MCU_SDRAM_D1</text>
<text x="132.3" y="56.3">[3]</text>
<text x="132.3" y="55">[3]</text>
<text x="146.5" y="54.5">[3]</text>
<text x="151" y="54.7">QSPI_BK1_IO3</text>
<text x="194.7" y="56.6">2</text>
<text x="194.7" y="59.3">3</text>
<text x="196.6" y="54.6">HOLD#/DQ3 CLK</text>
<text x="196.6" y="57.2">VCC</text>
<text x="196.6" y="59.9">NC/RST#</text>
<text x="205.5" y="57.2">DQ0</text>
<text x="206.5" y="59.9">NC</text>
<text x="209.5" y="56.6">15</text>
<text x="209.5" y="59.3">14</text>
<text x="213.5" y="56.5">R79</text>
<text x="224.6" y="56.5">33Ω</text>
<text x="233.3" y="57.3">QSPI_BK1_IO0</text>
<text x="233.3" y="54.7">QSPI_CLK</text>
<text x="245.2" y="57.1">[3]</text>
<text x="245.2" y="54.5">[3]</text>
<text x="27.7" y="60.3">[3]MCU_SDRAM_RAS#</text>
<text x="27.7" y="61.6">[3] MCU_SDRAM_CS#</text>
<text x="27.7" y="62.9">[3] MCU_SDRAM_CKE</text>
<text x="27.7" y="64.3">[3] MCU_SDRAM_CLK</text>
<text x="27.7" y="65.6">[3]</text>
<text x="28.9" y="65.6">MCU_SDRAM_DQMH</text>
<text x="51.1" y="62.4">R34</text>
<text x="51.1" y="63.8">R36</text>
<text x="51.1" y="65.1">R30</text>
<text x="62.2" y="62.4">33Ω</text>
<text x="62.2" y="63.8">33Ω</text>
<text x="62.2" y="65.1">33Ω</text>
<text x="71.2" y="65.2">39</text>
<text x="71.2" y="63.9">38</text>
<text x="71.2" y="62.6">37</text>
<text x="71.2" y="61.3">19</text>
<text x="76" y="65.8">DQMH</text>
<text x="76" y="64.5">CLK</text>
<text x="76" y="63.2">CKE</text>
<text x="76" y="61.8">CS#</text>
<text x="76" y="60.5">RAS#</text>
<text x="82.2" y="64.5">VSSQ</text>
<text x="82.2" y="65.8">VSSQ</text>
<text x="88.9" y="63.9">6</text>
<text x="88.9" y="65.2">12</text>
<text x="176.4" y="61.9">R77</text>
<text x="176.4" y="63.9">10KΩ</text>
<text x="185" y="64.4">0.1㎌</text>
<text x="185" y="60.5">C72</text>
<text x="194.7" y="64.6">5</text>
<text x="194.7" y="61.9">4</text>
<text x="196.6" y="65.2">NC</text>
<text x="196.6" y="62.5">NC</text>
<text x="206.5" y="65.2">NC</text>
<text x="206.5" y="62.5">NC</text>
<text x="209.5" y="64.6">12</text>
<text x="209.5" y="61.9">13</text>
<text x="27.7" y="66.9">[3]MCU_SDRAM_DQML</text>
<text x="34.8" y="69.9">P3V3</text>
<text x="43.4" y="71.1">BLM18PG121SN1D</text>
<text x="48.5" y="68.5">FB6</text>
<text x="51.1" y="66.4">R29</text>
<text x="62.2" y="66.4">33Ω</text>
<text x="71.2" y="71.8">43</text>
<text x="71.2" y="66.5">15</text>
<text x="72.1" y="69.2">3</text>
<text x="72.1" y="70.5">9</text>
<text x="76" y="69.8">VDDQ</text>
<text x="76" y="71.1">VDDQ</text>
<text x="76" y="67.1">DQML</text>
<text x="82.2" y="67.1">VSSQ</text>
<text x="82.2" y="68.5">VSSQ</text>
<text x="88.9" y="71.8">28</text>
<text x="88.9" y="66.5">46</text>
<text x="88.9" y="67.9">52</text>
<text x="146.5" y="70.4">[3]</text>
<text x="151.1" y="70.5">QSPI_BK1_CS/</text>
<text x="167.1" y="69.7">R76</text>
<text x="178.2" y="69.7">33Ω</text>
<text x="189.4" y="69.2">GND</text>
<text x="194.7" y="69.9">7</text>
<text x="194.7" y="67.2">6</text>
<text x="196.6" y="70.5">CS#</text>
<text x="196.6" y="67.8">NC</text>
<text x="205.8" y="70.5">VSS</text>
<text x="206.5" y="67.8">NC</text>
<text x="209.5" y="67.2">11</text>
<text x="209.5" y="69.9">10</text>
<text x="41.1" y="73.7">C68</text>
<text x="41.1" y="77.7">0.1㎌</text>
<text x="51.1" y="77.7">0.1㎌</text>
<text x="51.1" y="73.7">C69</text>
<text x="57.7" y="77.7">0.1㎌</text>
<text x="57.7" y="73.7">C70</text>
<text x="71.2" y="73.2">49</text>
<text x="71.2" y="77.2">14</text>
<text x="72.1" y="75.9">1</text>
<text x="76" y="76.5">VDD</text>
<text x="76" y="72.4">VDDQ</text>
<text x="76" y="73.8">VDDQ</text>
<text x="76" y="77.8">VDD</text>
<text x="83.2" y="72.4">VSS</text>
<text x="83.2" y="73.8">VSS</text>
<text x="83.2" y="75.1">VSS</text>
<text x="83.9" y="77.8">NC</text>
<text x="88.9" y="73.2">41</text>
<text x="88.9" y="74.5">54</text>
<text x="88.9" y="77.2">36</text>
<text x="146.5" y="73">[3]</text>
<text x="151" y="73.2">QSPI_BK1_IO1</text>
<text x="167.1" y="72.4">R74</text>
<text x="178.2" y="72.4">33Ω</text>
<text x="193.6" y="77.2">MT25QL512ABA8ESF-0SIT</text>
<text x="194.7" y="72.5">8</text>
<text x="196.6" y="73.1">DQ1</text>
<text x="202.4" y="73.1">W#/DQ2</text>
<text x="209.5" y="72.5">9</text>
<text x="213.5" y="72.4">R78</text>
<text x="224.6" y="72.4">33Ω</text>
<text x="233.3" y="73.2">QSPI_BK1_IO2</text>
<text x="245.2" y="73">[3]</text>
<text x="71.2" y="78.5">27</text>
<text x="75.6" y="82.5">IS42S16800F-6TLI</text>
<text x="76" y="79.1">VDD</text>
<text x="83.9" y="79.1">NC</text>
<text x="88.9" y="78.5">40</text>
<text x="155.4" y="136.8">P3V3</text>
<text x="22.7" y="144">[3]</text>
<text x="55.5" y="143.4">8</text>
<text x="57.1" y="140">U8</text>
<text x="63.2" y="142">PAD</text>
<text x="67" y="143.4">9</text>
<text x="67" y="141.4">17</text>
<text x="72.8" y="143.4">5</text>
<text x="76.3" y="140.8">CN4</text>
<text x="89.5" y="143.4">2</text>
<text x="125.9" y="144">[3]</text>
<text x="22.7" y="145.9">[3]</text>
<text x="22.7" y="147.9">[3]</text>
<text x="22.7" y="149.9">[3]</text>
<text x="27.9" y="144.1">LCD_R0</text>
<text x="27.9" y="146.1">LCD_R1</text>
<text x="27.9" y="148">LCD_R2</text>
<text x="55.5" y="145.4">7</text>
<text x="55.5" y="147.4">6</text>
<text x="55.5" y="149.4">5</text>
<text x="57.4" y="146">IN_7 OUT_7</text>
<text x="57.4" y="144">IN_8 OUT_8</text>
<text x="57.4" y="148">IN_6 OUT_6</text>
<text x="57.4" y="150">IN_5 OUT_5</text>
<text x="67" y="149.4">12</text>
<text x="67" y="147.4">11</text>
<text x="67" y="145.4">10</text>
<text x="72.8" y="145.4">6</text>
<text x="72.8" y="147.4">7</text>
<text x="72.8" y="149.4">8</text>
<text x="76.7" y="144">R0</text>
<text x="76.7" y="146">R1</text>
<text x="76.7" y="148">R2</text>
<text x="76.7" y="150">R3</text>
<text x="81.8" y="148">HSYNC</text>
<text x="81.9" y="150">VSYNC</text>
<text x="83.9" y="144">U/D</text>
<text x="84.2" y="146">L/R</text>
<text x="89.5" y="145.4">3</text>
<text x="89.5" y="147.4">30</text>
<text x="89.5" y="149.4">31</text>
<text x="96.2" y="147.3">R81</text>
<text x="96.2" y="149.2">R82</text>
<text x="107.3" y="147.3">33Ω</text>
<text x="107.3" y="149.2">33Ω</text>
<text x="116" y="148">LCD_HSYNC</text>
<text x="116" y="146.1">LCD_L/R</text>
<text x="116" y="144.1">LCD_U/D</text>
<text x="125.9" y="147.9">[3]</text>
<text x="125.9" y="149.9">[3]</text>
<text x="125.9" y="145.9">[3]</text>
<text x="147.9" y="146.7" transform="rotate(-90 147.9 146.7)">4.7KΩ</text>
<text x="152.5" y="146.7" transform="rotate(-90 152.5 146.7)">4.7KΩ</text>
<text x="157.1" y="146.7" transform="rotate(-90 157.1 146.7)">10KΩ</text>
<text x="161.8" y="146.7" transform="rotate(-90 161.8 146.7)">10KΩ</text>
<text x="22.7" y="151.9">[3]</text>
<text x="22.7" y="153.9">[3]</text>
<text x="22.7" y="155.9">[3]</text>
<text x="27.9" y="150.1">LCD_R3</text>
<text x="27.9" y="152.1">LCD_R4</text>
<text x="27.9" y="154.1">LCD_R5</text>
<text x="55.5" y="155.4">2</text>
<text x="55.5" y="153.4">3</text>
<text x="55.5" y="151.4">4</text>
<text x="57.4" y="156">IN_2 OUT_2</text>
<text x="57.4" y="154">IN_3 OUT_3</text>
<text x="57.4" y="152">IN_4 OUT_4</text>
<text x="67" y="155.4">15</text>
<text x="67" y="151.4">13</text>
<text x="67" y="153.4">14</text>
<text x="71.9" y="153.4">10</text>
<text x="71.9" y="155.4">11</text>
<text x="72.8" y="151.4">9</text>
<text x="76.7" y="152">R4</text>
<text x="76.7" y="154">R5</text>
<text x="76.7" y="156">R6 LCD_STBY</text>
<text x="82.9" y="154">DCLK</text>
<text x="84.6" y="152">DE</text>
<text x="89.5" y="151.4">32</text>
<text x="89.5" y="153.4">33</text>
<text x="89.5" y="155.4">35</text>
<text x="95.3" y="151.3">R103</text>
<text x="96.2" y="153.2">R83</text>
<text x="107.3" y="151.3">33Ω</text>
<text x="107.3" y="153.2">33Ω</text>
<text x="116" y="152.1">LCD_DE</text>
<text x="116" y="150.1">LCD_VSYNC</text>
<text x="116" y="154.1">LCD_CLK</text>
<text x="125.9" y="151.9">[3]</text>
<text x="125.9" y="153.9">[3]</text>
<text x="125.9" y="155.9">[3]</text>
<text x="147.9" y="155.4" transform="rotate(-90 147.9 155.4)">R84</text>
<text x="152.5" y="154.7" transform="rotate(-90 152.5 154.7)">R85</text>
<text x="157.1" y="154.7" transform="rotate(-90 157.1 154.7)">R86</text>
<text x="161.8" y="154.7" transform="rotate(-90 161.8 154.7)">R87</text>
<text x="22.7" y="157.9">[3]</text>
<text x="27.9" y="156">LCD_R6</text>
<text x="27.9" y="158">LCD_R7</text>
<text x="45.1" y="160.5">U6</text>
<text x="51.9" y="161.9">PAD</text>
<text x="55.5" y="157.4">1</text>
<text x="55.7" y="161.3">17</text>
<text x="57.4" y="157.9">IN_1 OUT_1</text>
<text x="57.7" y="159.9">TPD8F003</text>
<text x="67" y="157.4">16</text>
<text x="71.9" y="157.4">12</text>
<text x="76.7" y="157.9">R7</text>
<text x="79.5" y="159.9">PWM_DIM</text>
<text x="80.3" y="157.9">LCD_RST</text>
<text x="80.4" y="161.9">CTP_SCL</text>
<text x="89.5" y="157.4">36</text>
<text x="89.5" y="159.3">37</text>
<text x="89.5" y="161.3">39</text>
<text x="96.2" y="161.2">R88</text>
<text x="107.3" y="161.2">33Ω</text>
<text x="116" y="160">LCD_BL_CTL</text>
<text x="116" y="156">LCD_STBY</text>
<text x="125.9" y="159.9">[3]</text>
<text x="172.4" y="158">LCD_RESET/</text>
<text x="172.4" y="162">MCU_LCD_SCL</text>
<text x="184.9" y="157.9">[3]</text>
<text x="184.9" y="161.8">[3]</text>
<text x="22.6" y="163.8">[3]</text>
<text x="22.6" y="165.8">[3]</text>
<text x="22.6" y="167.8">[3]</text>
<text x="27.8" y="164">LCD_G0</text>
<text x="27.8" y="166">LCD_G1</text>
<text x="27.8" y="167.9">LCD_G2</text>
<text x="44.3" y="165.3">7</text>
<text x="44.3" y="163.3">8</text>
<text x="44.3" y="167.3">6</text>
<text x="46.2" y="165.9">IN_7 OUT_7</text>
<text x="46.2" y="163.9">IN_8 OUT_8</text>
<text x="46.2" y="167.9">IN_6 OUT_6</text>
<text x="55.7" y="167.3">11</text>
<text x="55.7" y="165.3">10</text>
<text x="55.7" y="163.3">9</text>
<text x="71.9" y="163.3">13</text>
<text x="71.9" y="165.3">14</text>
<text x="71.9" y="167.3">15</text>
<text x="76.7" y="163.9">G0</text>
<text x="76.7" y="165.9">G1</text>
<text x="76.7" y="167.9">G2</text>
<text x="80.2" y="163.9">CTP_SDA</text>
<text x="80.3" y="165.9">CTP_RET</text>
<text x="80.5" y="167.9">CTP_INT</text>
<text x="89.5" y="163.3">40</text>
<text x="89.5" y="165.3">41</text>
<text x="89.5" y="167.3">42</text>
<text x="96.2" y="163.2">R89</text>
<text x="107.3" y="163.2">33Ω</text>
<text x="116" y="167.9">LCD_INT [3]</text>
<text x="172.4" y="164">MCU_LCD_SDA</text>
<text x="172.4" y="166">TOUCH_RST/ [3]</text>
<text x="184.9" y="163.8">[3]</text>
<text x="22.6" y="169.8">[3]</text>
<text x="22.6" y="171.8">[3]</text>
<text x="22.6" y="173.8">[3]</text>
<text x="27.8" y="169.9">LCD_G3</text>
<text x="27.8" y="172">LCD_G4</text>
<text x="27.8" y="173.9">LCD_G5</text>
<text x="44.3" y="169.3">5</text>
<text x="44.3" y="173.3">3</text>
<text x="44.3" y="171.3">4</text>
<text x="46.2" y="169.9">IN_5 OUT_5</text>
<text x="46.2" y="173.9">IN_3 OUT_3</text>
<text x="46.2" y="171.9">IN_4 OUT_4</text>
<text x="55.7" y="169.3">12</text>
<text x="55.7" y="171.3">13</text>
<text x="55.7" y="173.3">14</text>
<text x="71.9" y="169.3">16</text>
<text x="71.9" y="171.3">17</text>
<text x="71.9" y="173.3">18</text>
<text x="76.7" y="169.9">G3</text>
<text x="76.7" y="171.9">G4</text>
<text x="76.7" y="173.9">G5</text>
<text x="83.6" y="173.9">VDD</text>
<text x="89.5" y="173.3">44</text>
<text x="126.2" y="170.4">TP23</text>
<text x="133.3" y="172">FB9</text>
<text x="140.2" y="170.4">TP24</text>
<text x="150.1" y="173.9">P3V3</text>
<text x="157.8" y="172.5">1㎌</text>
<text x="157.8" y="168.5">C97</text>
<text x="22.6" y="175.8">[3]</text>
<text x="22.6" y="177.8">[3]</text>
<text x="27.8" y="175.9">LCD_G6</text>
<text x="27.8" y="177.9">LCD_G7</text>
<text x="44.3" y="177.2">1</text>
<text x="44.3" y="175.3">2</text>
<text x="46.2" y="177.8">IN_1 OUT_1</text>
<text x="46.2" y="175.9">IN_2 OUT_2</text>
<text x="46.4" y="179.7">TPD8F003</text>
<text x="55.7" y="177.2">16</text>
<text x="55.7" y="175.3">15</text>
<text x="57.1" y="179.7">U9</text>
<text x="71.9" y="175.3">19</text>
<text x="71.9" y="177.2">20</text>
<text x="76.7" y="175.9">G6</text>
<text x="76.7" y="177.8">G7</text>
<text x="83" y="177.8">VLED</text>
<text x="83" y="179.8">VLED</text>
<text x="83.6" y="175.9">VDD</text>
<text x="89.5" y="175.3">45</text>
<text x="89.5" y="177.2">46</text>
<text x="89.5" y="179.2">47</text>
<text x="97.1" y="175">TP21</text>
<text x="105.1" y="179.1">BLM18PG121SN1D</text>
<text x="110.2" y="175.9">FB8</text>
<text x="115.6" y="175">TP22</text>
<text x="122.9" y="177.9">P12V</text>
<text x="128.2" y="175.1">BLM18PG121SN1D</text>
<text x="23.3" y="183.7">[3]</text>
<text x="23.3" y="185.7">[3]</text>
<text x="28.6" y="183.9">LCD_B0</text>
<text x="28.6" y="185.8">LCD_B1</text>
<text x="55.5" y="185.2">7</text>
<text x="55.5" y="183.2">8</text>
<text x="57.4" y="185.8">IN_7 OUT_7</text>
<text x="57.4" y="183.8">IN_8 OUT_8</text>
<text x="63.2" y="181.8">PAD</text>
<text x="67" y="185.2">10</text>
<text x="67" y="183.2">9</text>
<text x="67" y="181.2">17</text>
<text x="71.9" y="183.2">21</text>
<text x="71.9" y="185.2">22</text>
<text x="76.7" y="183.8">B0</text>
<text x="76.7" y="185.8">B1</text>
<text x="83" y="181.8">VLED</text>
<text x="83.4" y="183.8">GND</text>
<text x="83.4" y="185.8">GND</text>
<text x="89.5" y="183.2">1</text>
<text x="89.5" y="185.2">4</text>
<text x="89.5" y="181.2">48</text>
<text x="124" y="183.9">C74</text>
<text x="23.3" y="187.7">[3]</text>
<text x="23.3" y="189.7">[3]</text>
<text x="23.3" y="191.7">[3]</text>
<text x="28.6" y="187.8">LCD_B2</text>
<text x="28.6" y="189.8">LCD_B3</text>
<text x="28.6" y="191.8">LCD_B4</text>
<text x="55.5" y="187.2">6</text>
<text x="55.5" y="189.1">5</text>
<text x="55.5" y="191.1">4</text>
<text x="57.4" y="187.8">IN_6 OUT_6</text>
<text x="57.4" y="189.7">IN_5 OUT_5</text>
<text x="57.4" y="191.7">IN_4 OUT_4</text>
<text x="67" y="189.1">12</text>
<text x="67" y="187.2">11</text>
<text x="67" y="191.1">13</text>
<text x="71.9" y="187.2">23</text>
<text x="71.9" y="189.1">24</text>
<text x="71.9" y="191.1">25</text>
<text x="76.7" y="187.8">B2</text>
<text x="76.7" y="189.7">B3</text>
<text x="76.7" y="191.7">B4</text>
<text x="83.4" y="187.8">GND</text>
<text x="83.4" y="189.7">GND</text>
<text x="83.4" y="191.7">GND</text>
<text x="89.5" y="187.2">29</text>
<text x="89.5" y="189.1">34</text>
<text x="89.5" y="191.1">38</text>
<text x="94.5" y="191.7">1㎌(1608)</text>
<text x="94.9" y="187.8">C73</text>
<text x="123.7" y="187.7">1㎌(1608)</text>
<text x="23.3" y="193.7">[3]</text>
<text x="23.3" y="195.7">[3]</text>
<text x="23.3" y="197.7">[3]</text>
<text x="28.6" y="193.8">LCD_B5</text>
<text x="28.6" y="195.8">LCD_B6</text>
<text x="28.6" y="197.8">LCD_B7</text>
<text x="55.5" y="197.1">1</text>
<text x="55.5" y="195.1">2</text>
<text x="55.5" y="193.2">3</text>
<text x="57.4" y="197.7">IN_1 OUT_1</text>
<text x="57.4" y="195.7">IN_2 OUT_2</text>
<text x="57.4" y="193.8">IN_3 OUT_3</text>
<text x="67" y="197.1">16</text>
<text x="67" y="195.1">15</text>
<text x="67" y="193.2">14</text>
<text x="71.9" y="193.2">26</text>
<text x="71.9" y="195.1">27</text>
<text x="71.9" y="197.1">28</text>
<text x="76.7" y="193.8">B5</text>
<text x="76.7" y="195.7">B6</text>
<text x="76.7" y="197.7">B7</text>
<text x="83.4" y="193.8">GND</text>
<text x="83.4" y="195.7">GND</text>
<text x="83.4" y="197.7">GND</text>
<text x="89.5" y="193.2">43</text>
<text x="89.5" y="195.1">49</text>
<text x="89.5" y="197.1">50</text>
<text x="99.8" y="193.7">47uF/35V(6.6x6.6x7.7mm)</text>
<text x="57.7" y="199.6">TPD8F003</text>
<text x="78.9" y="201.1">XF2M-5015-1A</text>
</g>
</svg>
